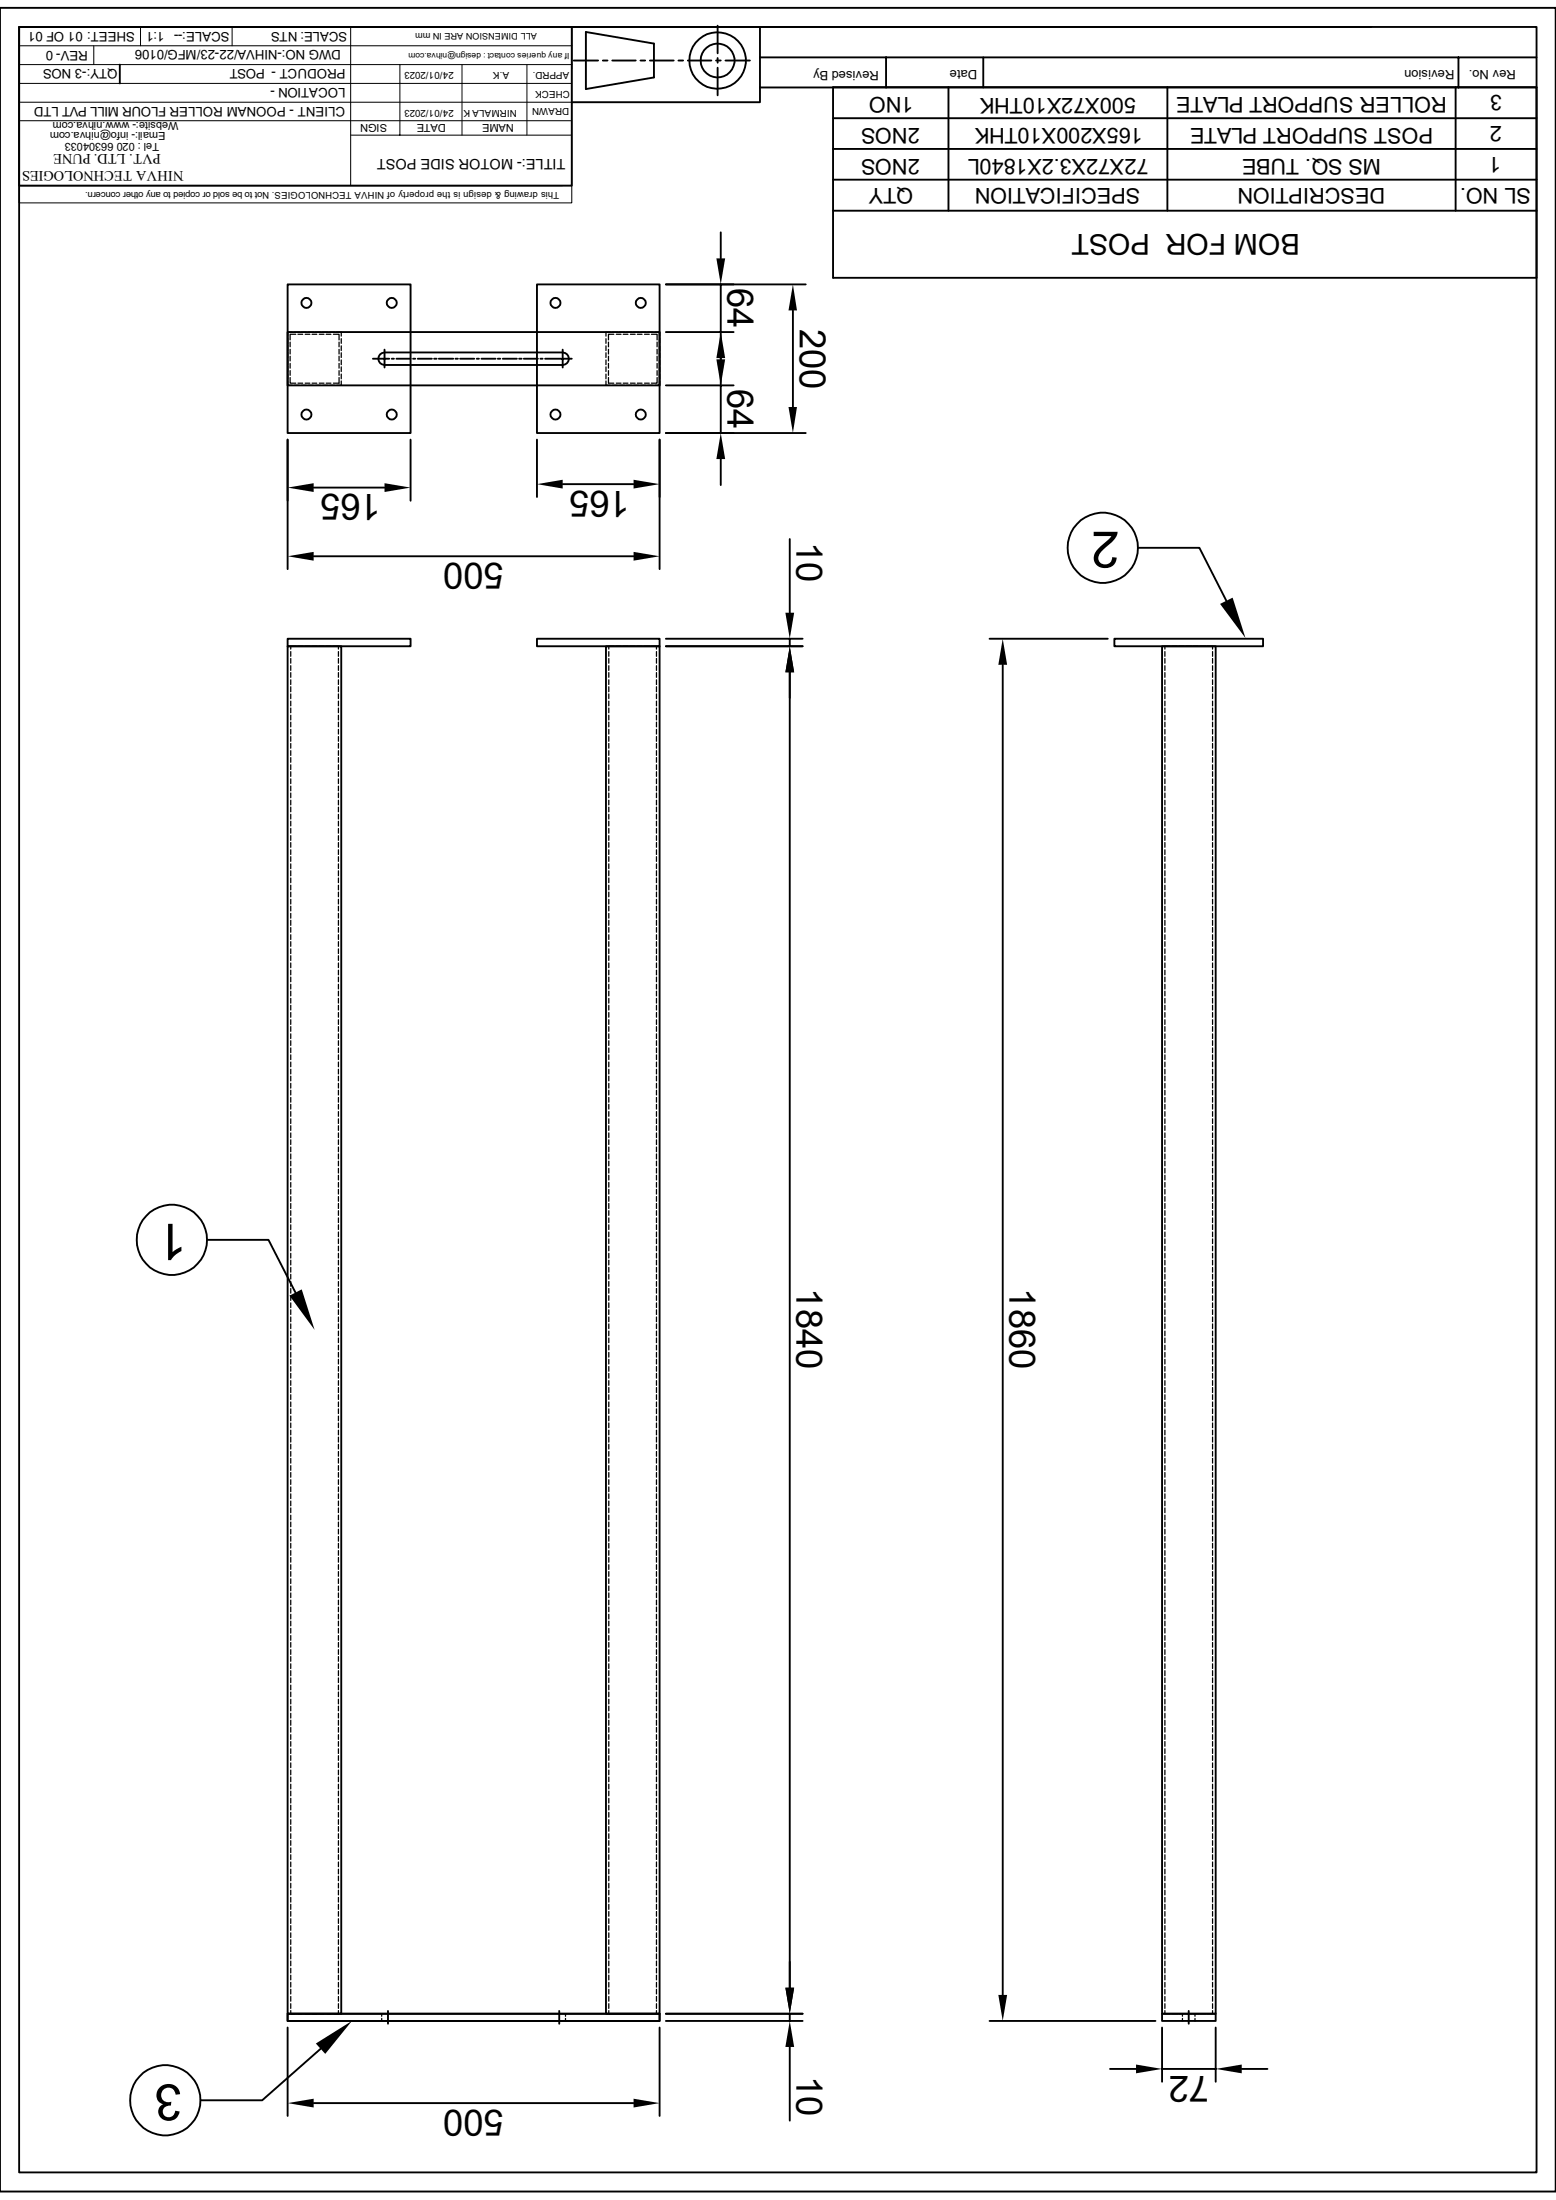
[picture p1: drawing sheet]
<svg xmlns="http://www.w3.org/2000/svg" width="210mm" height="297mm" viewBox="0 0 210 297" stroke-linecap="round" stroke-linejoin="round" font-family="sans-serif">
<g fill="none" stroke="#000" stroke-width=".25">
<path d="M0 1.1h210v294.8h-210zM2.6 3.6h204.8v289.7h-204.8zM2.6 3.6h74.6v21.5h-74.6zM2.6 3.6h68.9M16.2 8.7v2.6M77.2 3.6h25.4M77.4 8.2h3.3M79.1 4.3l9.2 1.6v4.6l-9.2 1.5zM81.4 8.2h.6M82.6 8.2h3.2M86.4 8.2h.7M87.7 8.2h3.2"/>
<path d="M91.6 8.2h.6M92.8 8.2h3.2M96.6 8.2h.7M96.9 3.5v3.7M96.9 7.8v.7M96.9 9.1v3.8M97.9 8.2h3.3M102.6 7.7h104.8M102.6 11.8h104.8M112.4 11.8h95v25.7h-95zM112.4 16h95M119.6 7.7v4.1"/>
<path d="M128 11.8v16.6M132.7 7.7v4.1M157.6 11.8v16.6M185.1 3.6h-82.5v10.2h-25.4M196.5 11.8v16.6M196.9 7.7v4.1M38.8 38.4h16.6v20.1h-16.6zM72.5 38.4h16.5v20.1h-16.5zM89.9 38.4h18.9M97.3 31.4v3.5M97.3 38.4v6.4M112.4 28.4h95"/>
<path d="M112.4 24.3h95M112.4 20.1h95M38.8 44.8h50.2v7.2h-50.2zM38.8 59.4v17.4M50.3 48.4h2.2M51.3 47.8l.6-.2h24a.85 .85 0 0 1 .9 .8 .85 .85 0 0 1-.9 .9h-24a.85 .85 0 0 1-.8-.5 .85 .85 0 0 1 .2-1zM51.9 47.2v1.1M51.9 48.6v1M51.9 48.3v.2M52.9 48.4h.3M53.5 48.4h1.9M55.4 59.4v8.2"/>
<path d="M55.8 48.4h.2M56.4 48.4h1.9M58.6 48.4h.3M59.2 48.4h2M61.5 48.4h.3M62.1 48.4h1.9M64.3 48.4h.3M65 48.4h1.9M67.2 48.4h.3M67.9 48.4h1.9M70.1 48.4h.3M70.7 48.4h1.9"/>
<path d="M72.5 59.4v7.7M72.9 48.4h.3M73.6 48.4h2.2M75.9 48.4h.1M75.9 48.3v.2M75.9 47.2v1.1M75.9 48.6v1M76.2 48.4h1M89 59.4v17.4M89.9 58.5h18.9M89.9 52h9.1M89.9 44.8h9.1"/>
<path d="M97.3 45v6.9M97.3 52v6.5M107 41.9v13M42.3 75.1h43.2M42.3 65.8h9.6M75.9 65.4h9.6M97.3 62v3.5M106.6 72.8v9.9M153.6 74h8.3l3.6 7.1M38.8 87.2h7.3v184.7h-7.3zM38.8 86.2h16.6v1h-16.6zM72.5 86.2h16.5v1h-16.5z"/>
<path d="M81.8 87.2h7.2v184.7h-7.2zM89.9 87.2h18.4M89.9 86.2h18.4M106.6 86.2v1M106.6 90.8v177.6M133.6 86.2h15.9M135.3 89.7v179.6M150.4 86.2h20.1v1h-20.1zM156.8 87.2h7.3v184.7h-7.3zM28 167.4h8.2l3.7 7.1M38.8 271.9h50.2v.9h-50.2zM38.8 273.7v12"/>
<path d="M43.3 276.6l-7.9 6.9h-8.3M52.4 271.5v1.7M75.5 271.5v1.7M89 273.7v12M89.9 271.9h18.4M89.9 272.8h18.4M106.6 271.9v.9M106.6 276.4v9.9M133.6 272.8h22.4M149.8 279.3h3.5M156.8 273.7v7.4M156.8 279.3h7.3"/>
<path d="M156.8 271.9h7.3v.9h-7.3zM160.4 271.5v1.7M164.1 273.7v7.4M167.6 279.3h3.5M42.3 283.9h43.2"/>
<circle cx="96.9" cy="8.2" r="3.8"/>
<circle cx="96.9" cy="8.2" r="2.29"/>
<circle cx="41.4" cy="40.9" r=".67"/>
<circle cx="41.4" cy="56" r=".67"/>
<circle cx="52.9" cy="56" r=".67"/>
<circle cx="52.9" cy="40.9" r=".67"/>
<circle cx="75" cy="56" r=".67"/>
<circle cx="75" cy="40.9" r=".67"/>
<circle cx="86.5" cy="40.9" r=".67"/>
<circle cx="86.5" cy="56" r=".67"/>
<circle cx="148.8" cy="74" r="4.7"/>
<circle cx="23.2" cy="167.4" r="4.7"/>
<circle cx="22.3" cy="283.5" r="4.7"/>
</g>
<g fill="none" stroke="#000" stroke-width=".13">
<path d="M2.6 8.7h74.6M2.6 11.3h74.6M2.6 13.8h74.6M2.6 16.3h74.6M2.6 6.2h74.6M12.7 6.2v2.5M19 3.6v2.6M31.3 3.6v2.6M47.3 3.6v21.5M47.3 18.2h29.9M54 8.7v9.5M62.4 8.7v9.5"/>
<path d="M71.1 8.7v9.5M77.2 3.6v21.5M2.6 25.1h74.6v2.3h-74.6zM2.6 25.1h73.3"/>
</g>
<g fill="none" stroke="#000" stroke-width=".17">
<path d="M38.8 51.4v.6h.6M38.8 45.7v.7M38.8 46.7v.6M38.8 47.6v.7M38.8 48.6v.6M38.8 49.5v.7M38.8 50.5v.6M39.2 51v.7h.7M39.2 46.2v.6M39.2 47.2v.6M39.2 48.1v.6M39.2 49.1v.6"/>
<path d="M39.2 50v.7M39.4 44.8h-.6v.6M39.8 52h.6M39.8 44.8h.6M39.9 45.1h-.7v.8M40.2 45.1h.7M40.2 51.7h.7M40.7 52h.6M40.7 44.8h.6M41.2 45.1h.6M41.2 51.7h.6M41.7 52h.6"/>
<path d="M41.7 44.8h.6M42.1 45.1h.7M42.1 51.7h.7M42.6 52h.7M42.6 44.8h.7M43.1 45.1h.6M43.1 51.7h.6M43.6 52h.6M43.6 44.8h.6M44 45.1h.7M44 51.7h.7M44.5 52h.7"/>
<path d="M44.5 44.8h.7M45 45.1h.8v.8M45.5 44.8h.6v.6M45.8 46.2v.6M45.8 47.2v.6M45.8 48.1v.6M45.8 49.1v.6M45.8 50v.7M45.8 51v.7h-.8M46.1 45.7v.7M46.1 46.7v.6M46.1 47.6v.7"/>
<path d="M46.1 48.6v.6M46.1 49.5v.7M46.1 50.5v.6M46.1 51.4v.6h-.6M81.8 51.4v.6h.6M81.8 45.7v.7M81.8 46.7v.6M81.8 47.6v.7M81.8 48.6v.6M81.8 49.5v.7M81.8 50.5v.6M82.1 46.2v.6"/>
<path d="M82.1 47.2v.6M82.1 48.1v.6M82.1 49.1v.6M82.1 50v.7M82.1 51v.7h.7M82.4 44.8h-.6v.6M82.7 52h.6M82.7 44.8h.6M82.8 45.1h-.7v.8M83.2 51.7h.6M83.2 45.1h.6M83.7 52h.6"/>
<path d="M83.7 44.8h.6M84.1 51.7h.7M84.1 45.1h.7M84.6 52h.7M84.6 44.8h.7M85.1 51.7h.6M85.1 45.1h.6M85.6 52h.6M85.6 44.8h.6M86 51.7h.7M86 45.1h.7M86.5 52h.7"/>
<path d="M86.5 44.8h.7M87 51.7h.6M87 45.1h.6M87.5 52h.6M87.5 44.8h.6M87.9 45.1h.8v.8M88.4 44.8h.6v.6M88.7 51v.7h-.8M88.7 46.2v.6M88.7 47.2v.6M88.7 48.1v.6M88.7 49.1v.6"/>
<path d="M88.7 50v.7M89 51.4v.6h-.6M89 45.7v.7M89 46.7v.6M89 47.6v.7M89 48.6v.6M89 49.5v.7M89 50.5v.6M39.2 88v.6M39.2 88.9v.6M39.2 89.9v.6M39.2 90.8v.6"/>
<path d="M39.2 91.8v.6M39.2 92.7v.7M39.2 93.7v.6M39.2 94.7v.6M39.2 95.6v.6M39.2 96.6v.6M39.2 97.5v.6M39.2 98.5v.6M39.2 99.4v.7M39.9 87.2h-.7v.4M40.2 87.2h.7M41.2 87.2h.6"/>
<path d="M42.1 87.2h.7M43.1 87.2h.6M44 87.2h.7M45 87.2h.7v.4M45.7 88v.6M45.7 88.9v.6M45.7 89.9v.6M45.7 90.8v.6M45.7 91.8v.6M45.7 92.7v.7M45.7 93.7v.6M45.7 94.7v.6"/>
<path d="M45.7 95.6v.6M45.7 96.6v.6M45.7 97.5v.6M45.7 98.5v.6M45.7 99.4v.7M82.2 88v.6M82.2 88.9v.6M82.2 89.9v.6M82.2 90.8v.6M82.2 91.8v.6M82.2 92.7v.7M82.2 93.7v.6"/>
<path d="M82.2 94.7v.6M82.2 95.6v.6M82.2 96.6v.6M82.2 97.5v.6M82.2 98.5v.6M82.2 99.4v.7M82.8 87.2h-.6v.4M83.2 87.2h.6M84.1 87.2h.7M85.1 87.2h.6M86 87.2h.7M87 87.2h.6"/>
<path d="M87.9 87.2h.7v.4M88.6 88v.6M88.6 88.9v.6M88.6 89.9v.6M88.6 90.8v.6M88.6 91.8v.6M88.6 92.7v.7M88.6 93.7v.6M88.6 94.7v.6M88.6 95.6v.6M88.6 96.6v.6M88.6 97.5v.6"/>
<path d="M88.6 98.5v.6M88.6 99.4v.7M157.2 88v.6M157.2 88.9v.6M157.2 89.9v.6M157.2 90.8v.6M157.2 91.8v.6M157.2 92.7v.7M157.2 93.7v.6M157.2 94.7v.6M157.2 95.6v.6M157.2 96.6v.6"/>
<path d="M157.2 97.5v.6M157.2 98.5v.6M157.2 99.4v.7M157.9 87.2h-.7v.4M158.2 87.2h.7M159.2 87.2h.6M160.1 87.2h.7M161.1 87.2h.6M162.1 87.2h.6M163 87.2h.7v.4M163.7 88v.6M163.7 88.9v.6"/>
<path d="M163.7 89.9v.6M163.7 90.8v.6M163.7 91.8v.6M163.7 92.7v.7M163.7 93.7v.6M163.7 94.7v.6M163.7 95.6v.6M163.7 96.6v.6M163.7 97.5v.6M163.7 98.5v.6M163.7 99.4v.7M39.2 100.4v.6"/>
<path d="M39.2 101.3v.7M39.2 102.3v.6M39.2 103.3v.6M39.2 104.2v.6M39.2 105.2v.6M39.2 106.1v.7M39.2 107.1v.6M39.2 108v.7M39.2 109v.6M39.2 109.9v.7M39.2 110.9v.6M39.2 111.8v.7"/>
<path d="M39.2 112.8v.7M39.2 113.7v.7M39.2 114.7v.7M39.2 115.7v.6M39.2 116.6v.7M39.2 117.6v.6M39.2 118.5v.7M39.2 119.5v.6M45.7 100.4v.6M45.7 101.3v.7M45.7 102.3v.6M45.7 103.3v.6"/>
<path d="M45.7 104.2v.6M45.7 105.2v.6M45.7 106.1v.7M45.7 107.1v.6M45.7 108v.7M45.7 109v.6M45.7 109.9v.7M45.7 110.9v.6M45.7 111.8v.7M45.7 112.8v.7M45.7 113.7v.7M45.7 114.7v.7"/>
<path d="M45.7 115.7v.6M45.7 116.6v.7M45.7 117.6v.6M45.7 118.5v.7M45.7 119.5v.6M82.2 100.4v.6M82.2 101.3v.7M82.2 102.3v.6M82.2 103.3v.6M82.2 104.2v.6M82.2 105.2v.6M82.2 106.1v.7"/>
<path d="M82.2 107.1v.6M82.2 108v.7M82.2 109v.6M82.2 109.9v.7M82.2 110.9v.6M82.2 111.8v.7M82.2 112.8v.7M82.2 113.7v.7M82.2 114.7v.7M82.2 115.7v.6M82.2 116.6v.7M82.2 117.6v.6"/>
<path d="M82.2 118.5v.7M82.2 119.5v.6M88.6 100.4v.6M88.6 101.3v.7M88.6 102.3v.6M88.6 103.3v.6M88.6 104.2v.6M88.6 105.2v.6M88.6 106.1v.7M88.6 107.1v.6M88.6 108v.7M88.6 109v.6"/>
<path d="M88.6 109.9v.7M88.6 110.9v.6M88.6 111.8v.7M88.6 112.8v.7M88.6 113.7v.7M88.6 114.7v.7M88.6 115.7v.6M88.6 116.6v.7M88.6 117.6v.6M88.6 118.5v.7M88.6 119.5v.6M157.2 100.4v.6"/>
<path d="M157.2 101.3v.7M157.2 102.3v.6M157.2 103.3v.6M157.2 104.2v.6M157.2 105.2v.6M157.2 106.1v.7M157.2 107.1v.6M157.2 108v.7M157.2 109v.6M157.2 109.9v.7M157.2 110.9v.6M157.2 111.8v.7"/>
<path d="M157.2 112.8v.7M157.2 113.7v.7M157.2 114.7v.7M157.2 115.7v.6M157.2 116.6v.7M157.2 117.6v.6M157.2 118.5v.7M157.2 119.5v.6M163.7 100.4v.6M163.7 101.3v.7M163.7 102.3v.6M163.7 103.3v.6"/>
<path d="M163.7 104.2v.6M163.7 105.2v.6M163.7 106.1v.7M163.7 107.1v.6M163.7 108v.7M163.7 109v.6M163.7 109.9v.7M163.7 110.9v.6M163.7 111.8v.7M163.7 112.8v.7M163.7 113.7v.7M163.7 114.7v.7"/>
<path d="M163.7 115.7v.6M163.7 116.6v.7M163.7 117.6v.6M163.7 118.5v.7M163.7 119.5v.6M39.2 120.4v.7M39.2 121.4v.6M39.2 122.3v.7M39.2 123.3v.7M39.2 124.2v.7M39.2 125.2v.7M39.2 126.2v.6"/>
<path d="M39.2 127.1v.7M39.2 128.1v.6M39.2 129v.7M39.2 130v.6M39.2 131v.6M39.2 131.9v.6M39.2 132.9v.6M39.2 133.8v.7M39.2 134.8v.6M39.2 135.7v.7M39.2 136.7v.6M39.2 137.7v.6"/>
<path d="M39.2 138.6v.6M39.2 139.6v.6M45.7 120.4v.7M45.7 121.4v.6M45.7 122.3v.7M45.7 123.3v.7M45.7 124.2v.7M45.7 125.2v.7M45.7 126.2v.6M45.7 127.1v.7M45.7 128.1v.6M45.7 129v.7"/>
<path d="M45.7 130v.6M45.7 131v.6M45.7 131.9v.6M45.7 132.9v.6M45.7 133.8v.7M45.7 134.8v.6M45.7 135.7v.7M45.7 136.7v.6M45.7 137.7v.6M45.7 138.6v.6M45.7 139.6v.6M82.2 120.4v.7"/>
<path d="M82.2 121.4v.6M82.2 122.3v.7M82.2 123.3v.7M82.2 124.2v.7M82.2 125.2v.7M82.2 126.2v.6M82.2 127.1v.7M82.2 128.1v.6M82.2 129v.7M82.2 130v.6M82.2 131v.6M82.2 131.9v.6"/>
<path d="M82.2 132.9v.6M82.2 133.8v.7M82.2 134.8v.6M82.2 135.7v.7M82.2 136.7v.6M82.2 137.7v.6M82.2 138.6v.6M82.2 139.6v.6M88.6 120.4v.7M88.6 121.4v.6M88.6 122.3v.7M88.6 123.3v.7"/>
<path d="M88.6 124.2v.7M88.6 125.2v.7M88.6 126.2v.6M88.6 127.1v.7M88.6 128.1v.6M88.6 129v.7M88.6 130v.6M88.6 131v.6M88.6 131.9v.6M88.6 132.9v.6M88.6 133.8v.7M88.6 134.8v.6"/>
<path d="M88.6 135.7v.7M88.6 136.7v.6M88.6 137.7v.6M88.6 138.6v.6M88.6 139.6v.6M157.2 120.4v.7M157.2 121.4v.6M157.2 122.3v.7M157.2 123.3v.7M157.2 124.2v.7M157.2 125.2v.7M157.2 126.2v.6"/>
<path d="M157.2 127.1v.7M157.2 128.1v.6M157.2 129v.7M157.2 130v.6M157.2 131v.6M157.2 131.9v.6M157.2 132.9v.6M157.2 133.8v.7M157.2 134.8v.6M157.2 135.7v.7M157.2 136.7v.6M157.2 137.7v.6"/>
<path d="M157.2 138.6v.6M157.2 139.6v.6M163.7 120.4v.7M163.7 121.4v.6M163.7 122.3v.7M163.7 123.3v.7M163.7 124.2v.7M163.7 125.2v.7M163.7 126.2v.6M163.7 127.1v.7M163.7 128.1v.6M163.7 129v.7"/>
<path d="M163.7 130v.6M163.7 131v.6M163.7 131.9v.6M163.7 132.9v.6M163.7 133.8v.7M163.7 134.8v.6M163.7 135.7v.7M163.7 136.7v.6M163.7 137.7v.6M163.7 138.6v.6M163.7 139.6v.6M39.2 140.5v.6"/>
<path d="M39.2 141.5v.6M39.2 142.4v.6M39.2 143.4v.6M39.2 144.4v.6M39.2 145.3v.6M39.2 146.3v.6M39.2 147.2v.6M39.2 148.2v.6M39.2 149.1v.6M39.2 150.1v.6M39.2 151v.7M39.2 152v.6"/>
<path d="M39.2 153v.6M39.2 153.9v.6M39.2 154.9v.6M39.2 155.8v.7M39.2 156.8v.6M39.2 157.7v.7M39.2 158.7v.6M39.2 159.6v.7M45.7 140.5v.6M45.7 141.5v.6M45.7 142.4v.6M45.7 143.4v.6"/>
<path d="M45.7 144.4v.6M45.7 145.3v.6M45.7 146.3v.6M45.7 147.2v.6M45.7 148.2v.6M45.7 149.1v.6M45.7 150.1v.6M45.7 151v.7M45.7 152v.6M45.7 153v.6M45.7 153.9v.6M45.7 154.9v.6"/>
<path d="M45.7 155.8v.7M45.7 156.8v.6M45.7 157.7v.7M45.7 158.7v.6M45.7 159.6v.7M82.2 140.5v.6M82.2 141.5v.6M82.2 142.4v.6M82.2 143.4v.6M82.2 144.4v.6M82.2 145.3v.6M82.2 146.3v.6"/>
<path d="M82.2 147.2v.6M82.2 148.2v.6M82.2 149.1v.6M82.2 150.1v.6M82.2 151v.7M82.2 152v.6M82.2 153v.6M82.2 153.9v.6M82.2 154.9v.6M82.2 155.8v.7M82.2 156.8v.6M82.2 157.7v.7"/>
<path d="M82.2 158.7v.6M82.2 159.6v.7M88.6 140.5v.6M88.6 141.5v.6M88.6 142.4v.6M88.6 143.4v.6M88.6 144.4v.6M88.6 145.3v.6M88.6 146.3v.6M88.6 147.2v.6M88.6 148.2v.6M88.6 149.1v.6"/>
<path d="M88.6 150.1v.6M88.6 151v.7M88.6 152v.6M88.6 153v.6M88.6 153.9v.6M88.6 154.9v.6M88.6 155.8v.7M88.6 156.8v.6M88.6 157.7v.7M88.6 158.7v.6M88.6 159.6v.7M157.2 140.5v.6"/>
<path d="M157.2 141.5v.6M157.2 142.4v.6M157.2 143.4v.6M157.2 144.4v.6M157.2 145.3v.6M157.2 146.3v.6M157.2 147.2v.6M157.2 148.2v.6M157.2 149.1v.6M157.2 150.1v.6M157.2 151v.7M157.2 152v.6"/>
<path d="M157.2 153v.6M157.2 153.9v.6M157.2 154.9v.6M157.2 155.8v.7M157.2 156.8v.6M157.2 157.7v.7M157.2 158.7v.6M157.2 159.6v.7M163.7 140.5v.6M163.7 141.5v.6M163.7 142.4v.6M163.7 143.4v.6"/>
<path d="M163.7 144.4v.6M163.7 145.3v.6M163.7 146.3v.6M163.7 147.2v.6M163.7 148.2v.6M163.7 149.1v.6M163.7 150.1v.6M163.7 151v.7M163.7 152v.6M163.7 153v.6M163.7 153.9v.6M163.7 154.9v.6"/>
<path d="M163.7 155.8v.7M163.7 156.8v.6M163.7 157.7v.7M163.7 158.7v.6M163.7 159.6v.7M39.2 160.6v.6M39.2 161.5v.7M39.2 162.5v.7M39.2 163.4v.7M39.2 164.4v.7M39.2 165.4v.6M39.2 166.3v.7"/>
<path d="M39.2 167.3v.6M39.2 168.2v.7M39.2 169.2v.6M39.2 170.1v.7M39.2 171.1v.6M39.2 172v.7M39.2 173v.7M39.2 173.9v.7M39.2 174.9v.7M39.2 175.9v.6M39.2 176.8v.7M39.2 177.8v.6"/>
<path d="M39.2 178.7v.7M39.2 179.7v.6M45.7 160.6v.6M45.7 161.5v.7M45.7 162.5v.7M45.7 163.4v.7M45.7 164.4v.7M45.7 165.4v.6M45.7 166.3v.7M45.7 167.3v.6M45.7 168.2v.7M45.7 169.2v.6"/>
<path d="M45.7 170.1v.7M45.7 171.1v.6M45.7 172v.7M45.7 173v.7M45.7 173.9v.7M45.7 174.9v.7M45.7 175.9v.6M45.7 176.8v.7M45.7 177.8v.6M45.7 178.7v.7M45.7 179.7v.6M82.2 160.6v.6"/>
<path d="M82.2 161.5v.7M82.2 162.5v.7M82.2 163.4v.7M82.2 164.4v.7M82.2 165.4v.6M82.2 166.3v.7M82.2 167.3v.6M82.2 168.2v.7M82.2 169.2v.6M82.2 170.1v.7M82.2 171.1v.6M82.2 172v.7"/>
<path d="M82.2 173v.7M82.2 173.9v.7M82.2 174.9v.7M82.2 175.9v.6M82.2 176.8v.7M82.2 177.8v.6M82.2 178.7v.7M82.2 179.7v.6M88.6 160.6v.6M88.6 161.5v.7M88.6 162.5v.7M88.6 163.4v.7"/>
<path d="M88.6 164.4v.7M88.6 165.4v.6M88.6 166.3v.7M88.6 167.3v.6M88.6 168.2v.7M88.6 169.2v.6M88.6 170.1v.7M88.6 171.1v.6M88.6 172v.7M88.6 173v.7M88.6 173.9v.7M88.6 174.9v.7"/>
<path d="M88.6 175.9v.6M88.6 176.8v.7M88.6 177.8v.6M88.6 178.7v.7M88.6 179.7v.6M157.2 160.6v.6M157.2 161.5v.7M157.2 162.5v.7M157.2 163.4v.7M157.2 164.4v.7M157.2 165.4v.6M157.2 166.3v.7"/>
<path d="M157.2 167.3v.6M157.2 168.2v.7M157.2 169.2v.6M157.2 170.1v.7M157.2 171.1v.6M157.2 172v.7M157.2 173v.7M157.2 173.9v.7M157.2 174.9v.7M157.2 175.9v.6M157.2 176.8v.7M157.2 177.8v.6"/>
<path d="M157.2 178.7v.7M157.2 179.7v.6M163.7 160.6v.6M163.7 161.5v.7M163.7 162.5v.7M163.7 163.4v.7M163.7 164.4v.7M163.7 165.4v.6M163.7 166.3v.7M163.7 167.3v.6M163.7 168.2v.7M163.7 169.2v.6"/>
<path d="M163.7 170.1v.7M163.7 171.1v.6M163.7 172v.7M163.7 173v.7M163.7 173.9v.7M163.7 174.9v.7M163.7 175.9v.6M163.7 176.8v.7M163.7 177.8v.6M163.7 178.7v.7M163.7 179.7v.6M39.2 180.6v.7"/>
<path d="M39.2 181.6v.6M39.2 182.6v.6M39.2 183.5v.6M39.2 184.5v.6M39.2 185.4v.7M39.2 186.4v.6M39.2 187.3v.7M39.2 188.3v.6M39.2 189.3v.6M39.2 190.2v.6M39.2 191.2v.6M39.2 192.1v.6"/>
<path d="M39.2 193.1v.6M39.2 194v.7M39.2 195v.6M39.2 196v.6M39.2 196.9v.6M39.2 197.9v.6M39.2 198.8v.6M39.2 199.8v.6M45.7 180.6v.7M45.7 181.6v.6M45.7 182.6v.6M45.7 183.5v.7"/>
<path d="M45.7 184.5v.6M45.7 185.4v.7M45.7 186.4v.6M45.7 187.3v.7M45.7 188.3v.6M45.7 189.3v.6M45.7 190.2v.6M45.7 191.2v.6M45.7 192.1v.6M45.7 193.1v.6M45.7 194v.7M45.7 195v.6"/>
<path d="M45.7 196v.6M45.7 196.9v.6M45.7 197.9v.6M45.7 198.8v.6M45.7 199.8v.6M82.2 180.6v.7M82.2 181.6v.6M82.2 182.6v.6M82.2 183.5v.7M82.2 184.5v.6M82.2 185.4v.7M82.2 186.4v.6"/>
<path d="M82.2 187.3v.7M82.2 188.3v.6M82.2 189.3v.6M82.2 190.2v.6M82.2 191.2v.6M82.2 192.1v.6M82.2 193.1v.6M82.2 194v.7M82.2 195v.6M82.2 196v.6M82.2 196.9v.6M82.2 197.9v.6"/>
<path d="M82.2 198.8v.6M82.2 199.8v.6M88.6 180.6v.7M88.6 181.6v.6M88.6 182.6v.6M88.6 183.5v.6M88.6 184.5v.6M88.6 185.4v.7M88.6 186.4v.6M88.6 187.3v.7M88.6 188.3v.6M88.6 189.3v.6"/>
<path d="M88.6 190.2v.6M88.6 191.2v.6M88.6 192.1v.6M88.6 193.1v.6M88.6 194v.7M88.6 195v.6M88.6 196v.6M88.6 196.9v.6M88.6 197.9v.6M88.6 198.8v.6M88.6 199.8v.6M157.2 180.6v.7"/>
<path d="M157.2 181.6v.6M157.2 182.6v.6M157.2 183.5v.7M157.2 184.5v.6M157.2 185.4v.7M157.2 186.4v.6M157.2 187.3v.7M157.2 188.3v.6M157.2 189.3v.6M157.2 190.2v.6M157.2 191.2v.6M157.2 192.1v.6"/>
<path d="M157.2 193.1v.6M157.2 194v.7M157.2 195v.6M157.2 196v.6M157.2 196.9v.6M157.2 197.9v.6M157.2 198.8v.6M157.2 199.8v.6M163.7 180.6v.7M163.7 181.6v.6M163.7 182.6v.6M163.7 183.5v.6"/>
<path d="M163.7 184.5v.6M163.7 185.4v.7M163.7 186.4v.6M163.7 187.3v.7M163.7 188.3v.6M163.7 189.3v.6M163.7 190.2v.6M163.7 191.2v.6M163.7 192.1v.6M163.7 193.1v.6M163.7 194v.7M163.7 195v.6"/>
<path d="M163.7 196v.6M163.7 196.9v.6M163.7 197.9v.6M163.7 198.8v.6M163.7 199.8v.6M39.2 200.7v.7M39.2 201.7v.6M39.2 202.6v.7M39.2 203.6v.6M39.2 204.6v.6M39.2 205.5v.6M39.2 206.5v.6"/>
<path d="M39.2 207.4v.7M39.2 208.4v.6M39.2 209.3v.7M39.2 210.3v.6M39.2 211.2v.7M39.2 212.2v.6M39.2 213.1v.7M39.2 214.1v.7M39.2 215.1v.6M39.2 216v.7M39.2 217v.6M39.2 217.9v.7"/>
<path d="M39.2 218.9v.6M39.2 219.8v.7M45.7 200.7v.7M45.7 201.7v.6M45.7 202.6v.7M45.7 203.6v.6M45.7 204.6v.6M45.7 205.5v.6M45.7 206.5v.6M45.7 207.4v.7M45.7 208.4v.6M45.7 209.3v.7"/>
<path d="M45.7 210.3v.6M45.7 211.2v.7M45.7 212.2v.6M45.7 213.1v.7M45.7 214.1v.7M45.7 215.1v.6M45.7 216v.7M45.7 217v.6M45.7 217.9v.7M45.7 218.9v.6M45.7 219.8v.7M82.2 200.7v.7"/>
<path d="M82.2 201.7v.6M82.2 202.6v.7M82.2 203.6v.6M82.2 204.6v.6M82.2 205.5v.6M82.2 206.5v.6M82.2 207.4v.7M82.2 208.4v.6M82.2 209.3v.7M82.2 210.3v.6M82.2 211.2v.7M82.2 212.2v.6"/>
<path d="M82.2 213.1v.7M82.2 214.1v.7M82.2 215.1v.6M82.2 216v.7M82.2 217v.6M82.2 217.9v.7M82.2 218.9v.6M82.2 219.8v.7M88.6 200.7v.7M88.6 201.7v.6M88.6 202.6v.7M88.6 203.6v.6"/>
<path d="M88.6 204.6v.6M88.6 205.5v.6M88.6 206.5v.6M88.6 207.4v.7M88.6 208.4v.6M88.6 209.3v.7M88.6 210.3v.6M88.6 211.2v.7M88.6 212.2v.6M88.6 213.1v.7M88.6 214.1v.7M88.6 215.1v.6"/>
<path d="M88.6 216v.7M88.6 217v.6M88.6 217.9v.7M88.6 218.9v.6M88.6 219.8v.7M157.2 200.7v.7M157.2 201.7v.6M157.2 202.6v.7M157.2 203.6v.6M157.2 204.6v.6M157.2 205.5v.6M157.2 206.5v.6"/>
<path d="M157.2 207.4v.7M157.2 208.4v.6M157.2 209.3v.7M157.2 210.3v.6M157.2 211.2v.7M157.2 212.2v.6M157.2 213.1v.7M157.2 214.1v.7M157.2 215.1v.6M157.2 216v.7M157.2 217v.6M157.2 217.9v.7"/>
<path d="M157.2 218.9v.6M157.2 219.8v.7M163.7 200.7v.7M163.7 201.7v.6M163.7 202.6v.7M163.7 203.6v.6M163.7 204.6v.6M163.7 205.5v.6M163.7 206.5v.6M163.7 207.4v.7M163.7 208.4v.6M163.7 209.3v.7"/>
<path d="M163.7 210.3v.6M163.7 211.2v.7M163.7 212.2v.6M163.7 213.1v.7M163.7 214.1v.7M163.7 215.1v.6M163.7 216v.7M163.7 217v.6M163.7 217.9v.7M163.7 218.9v.6M163.7 219.8v.7M39.2 220.8v.6"/>
<path d="M39.2 221.7v.7M39.2 222.7v.7M39.2 223.6v.7M39.2 224.6v.7M39.2 225.6v.6M39.2 226.5v.7M39.2 227.5v.6M39.2 228.4v.7M39.2 229.4v.6M39.2 230.3v.7M39.2 231.3v.6M39.2 232.2v.7"/>
<path d="M39.2 233.2v.6M39.2 234.2v.6M39.2 235.1v.7M39.2 236.1v.6M39.2 237v.7M39.2 238v.6M39.2 239v.6M39.2 239.9v.6M45.7 220.8v.6M45.7 221.7v.7M45.7 222.7v.7M45.7 223.6v.7"/>
<path d="M45.7 224.6v.7M45.7 225.6v.6M45.7 226.5v.7M45.7 227.5v.6M45.7 228.4v.7M45.7 229.4v.6M45.7 230.3v.7M45.7 231.3v.6M45.7 232.2v.7M45.7 233.2v.6M45.7 234.2v.6M45.7 235.1v.7"/>
<path d="M45.7 236.1v.6M45.7 237v.7M45.7 238v.6M45.7 239v.6M45.7 239.9v.6M82.2 220.8v.6M82.2 221.7v.7M82.2 222.7v.7M82.2 223.6v.7M82.2 224.6v.7M82.2 225.6v.6M82.2 226.5v.7"/>
<path d="M82.2 227.5v.6M82.2 228.4v.7M82.2 229.4v.6M82.2 230.3v.7M82.2 231.3v.6M82.2 232.2v.7M82.2 233.2v.6M82.2 234.2v.6M82.2 235.1v.7M82.2 236.1v.6M82.2 237v.7M82.2 238v.6"/>
<path d="M82.2 239v.6M82.2 239.9v.6M88.6 220.8v.6M88.6 221.7v.7M88.6 222.7v.7M88.6 223.6v.7M88.6 224.6v.7M88.6 225.6v.6M88.6 226.5v.7M88.6 227.5v.6M88.6 228.4v.7M88.6 229.4v.6"/>
<path d="M88.6 230.3v.7M88.6 231.3v.6M88.6 232.2v.7M88.6 233.2v.6M88.6 234.2v.6M88.6 235.1v.7M88.6 236.1v.6M88.6 237v.7M88.6 238v.6M88.6 239v.6M88.6 239.9v.6M157.2 220.8v.6"/>
<path d="M157.2 221.7v.7M157.2 222.7v.7M157.2 223.6v.7M157.2 224.6v.7M157.2 225.6v.6M157.2 226.5v.7M157.2 227.5v.6M157.2 228.4v.7M157.2 229.4v.6M157.2 230.3v.7M157.2 231.3v.6M157.2 232.2v.7"/>
<path d="M157.2 233.2v.6M157.2 234.2v.6M157.2 235.1v.7M157.2 236.1v.6M157.2 237v.7M157.2 238v.6M157.2 239v.6M157.2 239.9v.6M163.7 220.8v.6M163.7 221.7v.7M163.7 222.7v.7M163.7 223.6v.7"/>
<path d="M163.7 224.6v.7M163.7 225.6v.6M163.7 226.5v.7M163.7 227.5v.6M163.7 228.4v.7M163.7 229.4v.6M163.7 230.3v.7M163.7 231.3v.6M163.7 232.2v.7M163.7 233.2v.6M163.7 234.2v.6M163.7 235.1v.7"/>
<path d="M163.7 236.1v.6M163.7 237v.7M163.7 238v.6M163.7 239v.6M163.7 239.9v.6M39.2 240.9v.6M39.2 241.8v.6M39.2 242.8v.6M39.2 243.7v.6M39.2 244.7v.6M39.2 245.7v.6M39.2 246.6v.6"/>
<path d="M39.2 247.6v.6M39.2 248.5v.6M39.2 249.5v.6M39.2 250.4v.6M39.2 251.4v.6M39.2 252.3v.7M39.2 253.3v.6M39.2 254.3v.6M39.2 255.2v.6M39.2 256.2v.6M39.2 257.1v.7M39.2 258.1v.6"/>
<path d="M39.2 259v.7M39.2 260v.6M45.7 240.9v.6M45.7 241.8v.6M45.7 242.8v.6M45.7 243.7v.6M45.7 244.7v.6M45.7 245.7v.6M45.7 246.6v.6M45.7 247.6v.6M45.7 248.5v.6M45.7 249.5v.6"/>
<path d="M45.7 250.4v.6M45.7 251.4v.6M45.7 252.3v.7M45.7 253.3v.6M45.7 254.3v.6M45.7 255.2v.6M45.7 256.2v.6M45.7 257.1v.7M45.7 258.1v.6M45.7 259v.7M45.7 260v.6M82.2 240.9v.6"/>
<path d="M82.2 241.8v.6M82.2 242.8v.6M82.2 243.7v.6M82.2 244.7v.6M82.2 245.7v.6M82.2 246.6v.6M82.2 247.6v.6M82.2 248.5v.6M82.2 249.5v.6M82.2 250.4v.6M82.2 251.4v.6M82.2 252.3v.7"/>
<path d="M82.2 253.3v.6M82.2 254.3v.6M82.2 255.2v.6M82.2 256.2v.6M82.2 257.1v.7M82.2 258.1v.6M82.2 259v.7M82.2 260v.6M88.6 240.9v.6M88.6 241.8v.6M88.6 242.8v.6M88.6 243.7v.6"/>
<path d="M88.6 244.7v.6M88.6 245.7v.6M88.6 246.6v.6M88.6 247.6v.6M88.6 248.5v.6M88.6 249.5v.6M88.6 250.4v.6M88.6 251.4v.6M88.6 252.3v.7M88.6 253.3v.6M88.6 254.3v.6M88.6 255.2v.6"/>
<path d="M88.6 256.2v.6M88.6 257.1v.7M88.6 258.1v.6M88.6 259v.7M88.6 260v.6M157.2 240.9v.6M157.2 241.8v.6M157.2 242.8v.6M157.2 243.7v.6M157.2 244.7v.6M157.2 245.7v.6M157.2 246.6v.6"/>
<path d="M157.2 247.6v.6M157.2 248.5v.6M157.2 249.5v.6M157.2 250.4v.6M157.2 251.4v.6M157.2 252.3v.7M157.2 253.3v.6M157.2 254.3v.6M157.2 255.2v.6M157.2 256.2v.6M157.2 257.1v.7M157.2 258.1v.6"/>
<path d="M157.2 259v.7M157.2 260v.6M163.7 240.9v.6M163.7 241.8v.6M163.7 242.8v.6M163.7 243.7v.6M163.7 244.7v.6M163.7 245.7v.6M163.7 246.6v.6M163.7 247.6v.6M163.7 248.5v.6M163.7 249.5v.6"/>
<path d="M163.7 250.4v.6M163.7 251.4v.6M163.7 252.3v.7M163.7 253.3v.6M163.7 254.3v.6M163.7 255.2v.6M163.7 256.2v.6M163.7 257.1v.7M163.7 258.1v.6M163.7 259v.7M163.7 260v.6M39.2 271.4v.5h.7"/>
<path d="M39.2 260.9v.7M39.2 261.9v.6M39.2 262.8v.7M39.2 263.8v.7M39.2 264.8v.6M39.2 265.7v.7M39.2 266.7v.6M39.2 267.6v.7M39.2 268.6v.6M39.2 269.5v.7M39.2 270.5v.6M40.2 271.9h.7"/>
<path d="M41.2 271.9h.6M42.1 271.9h.7M43.1 271.9h.6M44 271.9h.7M45.7 271.4v.5h-.7M45.7 260.9v.7M45.7 261.9v.6M45.7 262.8v.7M45.7 263.8v.7M45.7 264.8v.6M45.7 265.7v.7M45.7 266.7v.6"/>
<path d="M45.7 267.6v.7M45.7 268.6v.6M45.7 269.5v.7M45.7 270.5v.6M51.5 271.9v.3M51.5 272.5v.3M76.3 271.9v.3M76.3 272.5v.3M82.2 260.9v.7M82.2 261.9v.6M82.2 262.8v.7M82.2 263.8v.7"/>
<path d="M82.2 264.8v.6M82.2 265.7v.7M82.2 266.7v.6M82.2 267.6v.7M82.2 268.6v.6M82.2 269.5v.7M82.2 270.5v.6M82.2 271.4v.5h.6M83.2 271.9h.6M84.1 271.9h.7M85.1 271.9h.6M86 271.9h.7"/>
<path d="M87 271.9h.6M88.6 271.4v.5h-.7M88.6 260.9v.7M88.6 261.9v.6M88.6 262.8v.7M88.6 263.8v.7M88.6 264.8v.6M88.6 265.7v.7M88.6 266.7v.6M88.6 267.6v.7M88.6 268.6v.6M88.6 269.5v.7"/>
<path d="M88.6 270.5v.6M157.2 271.4v.5h.7M157.2 260.9v.7M157.2 261.9v.6M157.2 262.8v.7M157.2 263.8v.7M157.2 264.8v.6M157.2 265.7v.7M157.2 266.7v.6M157.2 267.6v.7M157.2 268.6v.6M157.2 269.5v.7"/>
<path d="M157.2 270.5v.6M158.2 271.9h.7M159.2 271.9h.6M159.6 271.9v.3M159.6 272.5v.3M160.1 271.9h.7M161.1 271.9h.6M161.3 271.9v.3M161.3 272.5v.3M162.1 271.9h.6M163.7 260.9v.7M163.7 261.9v.6"/>
<path d="M163.7 262.8v.7M163.7 263.8v.7M163.7 264.8v.6M163.7 265.7v.7M163.7 266.7v.6M163.7 267.6v.7M163.7 268.6v.6M163.7 269.5v.7M163.7 270.5v.6M163.7 271.4v.5h-.7"/>
</g>
<g fill="#000">
<path d="M96.7 34.9h1.2l-.6 3.5zM96.7 48.5h1.2l-.6 3.5zM97.3 44.8l.6 3.5h-1.2zM107 38.4l.6 3.5h-1.2zM106.4 54.9h1.2l-.6 3.6zM38.8 75.1l3.5-.6v1.2zM38.8 65.8l3.5-.6v1.2zM51.9 65.2l3.5 .6-3.5 .6zM72.5 65.4l3.4-.6v1.2zM85.5 64.8l3.5 .6-3.5 .6zM85.5 74.5l3.5 .6-3.5 .6zM97.3 58.5l.6 3.5h-1.2z"/>
<path d="M106.6 87.2l.6 3.6h-1.2zM106 82.7h1.2l-.6 3.5zM135.3 86.2l.6 3.5h-1.2zM164.7 81.5l1.7-.8 1.7 5.4zM39.1 174.9l1.6-.8 1.8 5.4zM42.6 275.9l4.9-3.1-3.6 4.5zM106 268.4h1.2l-.6 3.5zM106.6 272.8l.6 3.6h-1.2zM134.7 269.3h1.2l-.6 3.5zM153.3 278.7l3.5 .6-3.5 .6zM164.1 279.3l3.5-.6v1.2zM38.8 283.9l3.5-.6v1.2z"/>
<path d="M85.5 283.3l3.5 .6-3.5 .6z"/>
</g>
<g font-size="6.8">
<text x="151" y="71.8" transform="rotate(-180 151 71.8)">2</text>
<text x="25.2" y="165.2" transform="rotate(-180 25.2 165.2)">1</text>
<text x="24.6" y="281.4" transform="rotate(-180 24.6 281.4)">3</text>
</g>
<g font-size="4.9">
<text x="98.2" y="38.9" transform="rotate(90 98.2 38.9)">64</text>
<text x="108" y="44.4" transform="rotate(90 108 44.4)">200</text>
<text x="98.2" y="52.5" transform="rotate(90 98.2 52.5)">64</text>
<text x="51.4" y="66.8" transform="rotate(-180 51.4 66.8)">165</text>
<text x="85" y="66.3" transform="rotate(-180 85 66.3)">165</text>
<text x="68" y="76" transform="rotate(-180 68 76)">500</text>
<text x="107.5" y="73.1" transform="rotate(90 107.5 73.1)">10</text>
<text x="107.5" y="173.9" transform="rotate(90 107.5 173.9)">1840</text>
<text x="136.3" y="173.9" transform="rotate(90 136.3 173.9)">1860</text>
<text x="107.5" y="280.2" transform="rotate(90 107.5 280.2)">10</text>
<text x="163.2" y="280.2" transform="rotate(-180 163.2 280.2)">72</text>
<text x="68" y="284.9" transform="rotate(-180 68 284.9)">500</text>
</g>
<text font-size="3.9" x="175.4" y="31.6" transform="rotate(-180 175.4 31.6)">BOM FOR POST</text>
<g font-size="2.9">
<text x="123.3" y="13.1" transform="rotate(-180 123.3 13.1)">1NO</text>
<text x="124.2" y="17.3" transform="rotate(-180 124.2 17.3)">2NOS</text>
<text x="153.3" y="13.2" transform="rotate(-180 153.3 13.2)">500X72X10THK</text>
<text x="154.2" y="17.3" transform="rotate(-180 154.2 17.3)">165X200X10THK</text>
<text x="193.4" y="17.3" transform="rotate(-180 193.4 17.3)">POST SUPPORT PLATE</text>
<text x="195.3" y="13.1" transform="rotate(-180 195.3 13.1)">ROLLER SUPPORT PLATE</text>
<text x="202.7" y="17" transform="rotate(-180 202.7 17)">2</text>
<text x="202.7" y="12.8" transform="rotate(-180 202.7 12.8)">3</text>
<text x="124.2" y="21.5" transform="rotate(-180 124.2 21.5)">2NOS</text>
<text x="155" y="21.5" transform="rotate(-180 155 21.5)">72X72X3.2X1840L</text>
<text x="186.4" y="21.5" transform="rotate(-180 186.4 21.5)">MS SQ. TUBE</text>
<text x="202.6" y="21.2" transform="rotate(-180 202.6 21.2)">1</text>
<text x="123.3" y="25.4" transform="rotate(-180 123.3 25.4)">QTY</text>
<text x="153.9" y="25.3" transform="rotate(-180 153.9 25.3)">SPECIFICATION</text>
<text x="186.9" y="25.3" transform="rotate(-180 186.9 25.3)">DESCRIPTION</text>
<text x="206.6" y="25.3" transform="rotate(-180 206.6 25.3)">SL NO.</text>
</g>
<g font-size="1.9">
<text x="21.7" y="20.8" transform="rotate(-180 21.7 20.8)">PVT. LTD. PUNE</text>
<text x="24.8" y="23" transform="rotate(-180 24.8 23)">NIHVA TECHNOLOGIES</text>
<text x="76.3" y="21.4" transform="rotate(-180 76.3 21.4)">TITLE:- MOTOR SIDE POST</text>
</g>
<g font-size="1.8">
<text x="18.2" y="4.3" transform="rotate(-180 18.2 4.3)">SHEET: 01 OF 01</text>
<text x="22.2" y="4.3" transform="rotate(-180 22.2 4.3)">1:1</text>
<text x="31" y="4.3" transform="rotate(-180 31 4.3)">SCALE:--</text>
<text x="46.9" y="4.3" transform="rotate(-180 46.9 4.3)">SCALE: NTS</text>
<text x="11.9" y="6.9" transform="rotate(-180 11.9 6.9)">REV- 0</text>
<text x="15.9" y="9.4" transform="rotate(-180 15.9 9.4)">QTY:-3 NOS</text>
<text x="46" y="6.8" transform="rotate(-180 46 6.8)">DWG NO:-NIHVA/22-23/MFG/0106</text>
<text x="46.7" y="9.4" transform="rotate(-180 46.7 9.4)">PRODUCT - POST</text>
<text x="46.7" y="11.9" transform="rotate(-180 46.7 11.9)">LOCATION -</text>
<text x="46.6" y="14.4" transform="rotate(-180 46.6 14.4)">CLIENT - POONAM ROLLER FLOUR MILL PVT LTD</text>
</g>
<g font-size="1.7">
<text x="118.6" y="9.6" transform="rotate(-180 118.6 9.6)">Revised By</text>
<text x="131.9" y="9.4" transform="rotate(-180 131.9 9.4)">Date</text>
<text x="196.3" y="9.4" transform="rotate(-180 196.3 9.4)">Revision</text>
<text x="204.6" y="9.4" transform="rotate(-180 204.6 9.4)">Rev No.</text>
</g>
<g font-size="1.5">
<text x="22.4" y="17.8" transform="rotate(-180 22.4 17.8)">Email:- info@nihva.com</text>
<text x="24.1" y="16.5" transform="rotate(-180 24.1 16.5)">Website:- www.nihva.com</text>
<text x="52.2" y="16.7" transform="rotate(-180 52.2 16.7)">SIGN</text>
<text x="60.2" y="16.7" transform="rotate(-180 60.2 16.7)">DATE</text>
<text x="69.3" y="16.7" transform="rotate(-180 69.3 16.7)">NAME</text>
<text x="21.5" y="19.3" transform="rotate(-180 21.5 19.3)">Tel : 020 66304033</text>
</g>
<g font-size="1.3">
<text x="61.3" y="9.7" transform="rotate(-180 61.3 9.7)">24/01/2023</text>
<text x="68.7" y="9.7" transform="rotate(-180 68.7 9.7)">A.K</text>
<text x="76.8" y="9.7" transform="rotate(-180 76.8 9.7)">APPRD.</text>
<text x="61.3" y="14.8" transform="rotate(-180 61.3 14.8)">24/01/2023</text>
<text x="69.8" y="14.8" transform="rotate(-180 69.8 14.8)">NIRMALA K</text>
<text x="76.8" y="14.5" transform="rotate(-180 76.8 14.5)">DRAWN</text>
<text x="76.9" y="12.3" transform="rotate(-180 76.9 12.3)">CHECK</text>
<text x="75.5" y="25.9" transform="rotate(-180 75.5 25.9)">This drawing &amp; design is the property of NIHVA TECHNOLOGIES. Not to be sold or copied to any other concern.</text>
</g>
<text font-size="1.2" x="72.5" y="4.5" transform="rotate(-180 72.5 4.5)">ALL DIMENSION ARE IN mm</text>
<text font-size="1.1" x="76.9" y="7.1" transform="rotate(-180 76.9 7.1)">If any queries contact : design@nihva.com</text>
</svg>
